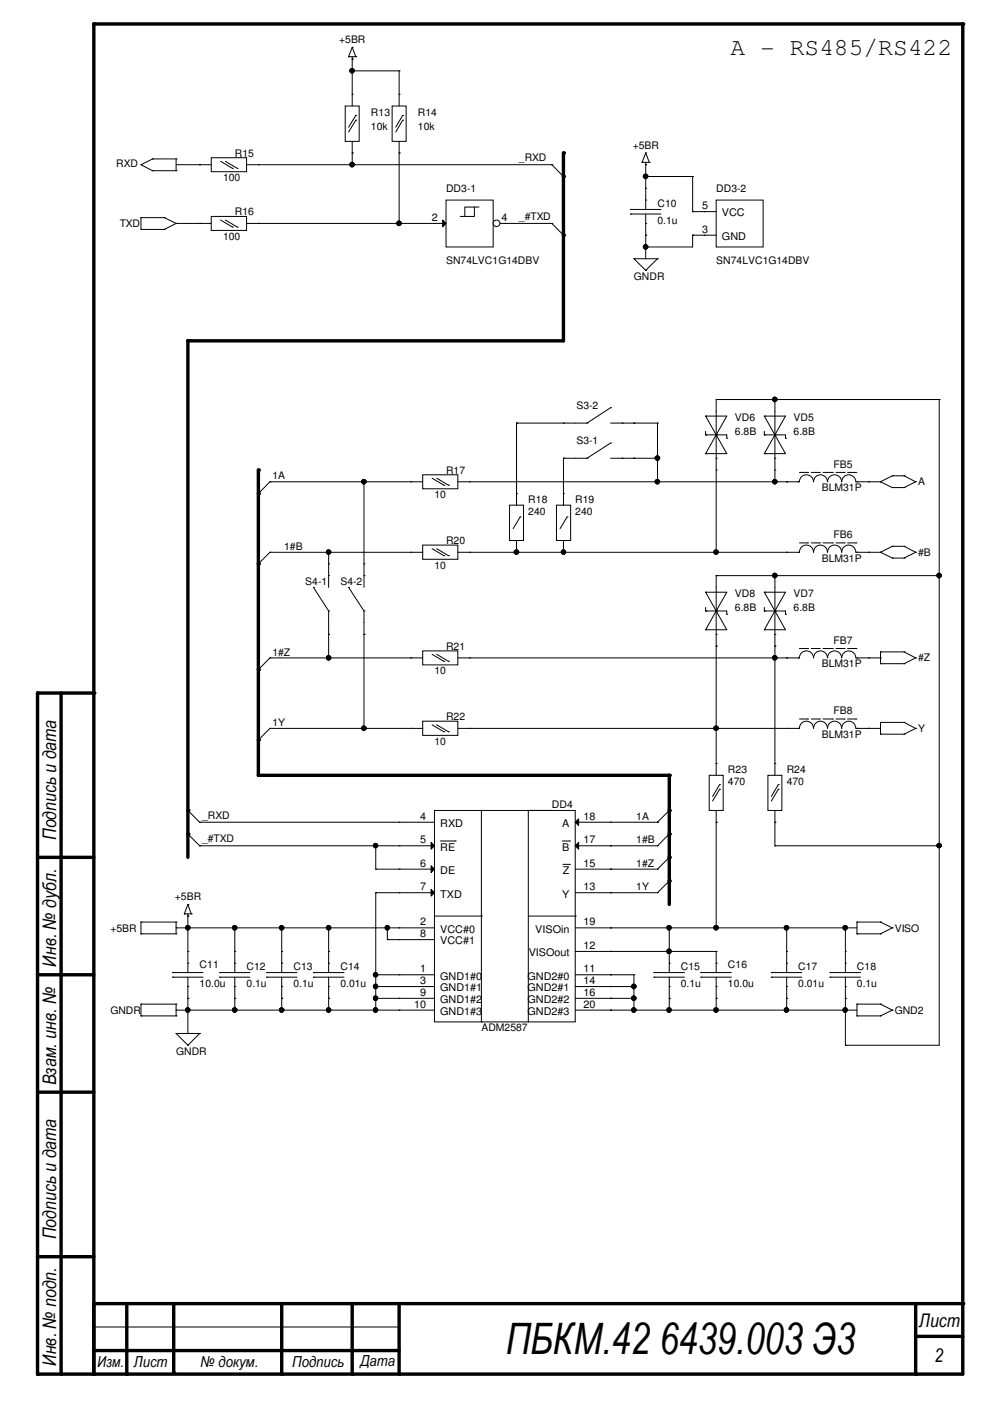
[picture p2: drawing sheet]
<svg xmlns="http://www.w3.org/2000/svg" width="210mm" height="297mm" viewBox="0 0 210 297" stroke-linecap="round" stroke-linejoin="round" font-family="sans-serif">
<path d="M119.5 32.4v39.9h-79.7v109.5M54.8 99.7v64.7h87.1v27.4M19.9 146.9v-141.8h184.2v271.3" fill="none" stroke="#000" stroke-width=".72"/>
<g fill="#000">
<circle cx="19.9" cy="5.1" r=".36"/>
<circle cx="204.1" cy="5.1" r=".36"/>
<circle cx="119.5" cy="32.4" r=".36"/>
<circle cx="119.5" cy="37.4" r=".36"/>
<circle cx="119.5" cy="49.9" r=".36"/>
<circle cx="39.8" cy="72.3" r=".36"/>
<circle cx="54.8" cy="99.7" r=".36"/>
<circle cx="54.8" cy="104.6" r=".36"/>
<circle cx="54.8" cy="119.5" r=".36"/>
<circle cx="19.9" cy="146.9" r=".36"/>
<circle cx="54.8" cy="156.9" r=".36"/>
<circle cx="54.8" cy="142" r=".36"/>
<circle cx="39.8" cy="176.8" r=".36"/>
<circle cx="39.8" cy="171.8" r=".36"/>
<circle cx="54.8" cy="164.4" r=".36"/>
<circle cx="141.9" cy="176.8" r=".36"/>
<circle cx="141.9" cy="164.4" r=".36"/>
<circle cx="141.9" cy="171.8" r=".36"/>
<circle cx="141.9" cy="181.8" r=".36"/>
<circle cx="141.9" cy="186.8" r=".36"/>
</g>
<g fill="none" stroke="#000" stroke-width=".21">
<path d="M73.9 12h.1M73.9 12h1.5M74.7 12.5h.1M74.7 15h.1M74.7 10h.1M74.7 12v8M74.7 15h9.9M74.7 10l-.8 2M74.7 10l.7 2M75.4 12h.1M84.6 15h.1M84.6 15v5"/>
<path d="M29.9 34.9h.1M29.9 34.9l2.4 1.3M32.3 36.2h.1M32.3 33.7h.1M32.3 36.2h5M32.3 33.7l-2.4 1.2M32.3 33.7h5M37.3 33.7h.1M37.3 36.2h.1M37.3 34.9h5M37.3 33.7v2.5M42.3 34.9h.1"/>
<path d="M54.8 34.9h62.2M74.7 32.4h.1M74.7 34.9h.1M74.7 32.4v2.5M84.6 32.4h.1M84.6 32.4v15M117 34.9h.1M117 34.9l2.5 2.5M136.1 34.4h.1M136.1 34.4h1.6M136.9 34.9h.1M136.9 37.4h.1"/>
<path d="M136.9 32.4h.1M136.9 34.4v5.5M136.9 37.4h10M136.9 32.4l-.8 2M136.9 32.4l.8 2M137.7 34.4h.1M146.9 37.4h.1M146.9 37.4v7.5M29.9 46.1h.1M29.9 48.6h.1M29.9 46.1h4.9M29.9 46.1v2.5"/>
<path d="M29.9 48.6h4.9M34.8 46.1h.1M34.8 48.6h.1M34.8 46.1l2.5 1.3M37.3 47.4h.1M37.3 47.4h5M37.3 47.4l-2.5 1.2M42.3 47.4h.1M54.8 47.4h39.8M84.6 47.4h.1M92.1 47.4h.1M93.9 46.7l.7 .7-.7 .7z"/>
<path d="M94.6 42.4h10v10h-10zM100.6 43.9v2h-3M101.6 43.9h-3v2M107 47.4h.1M107 47.4h10M117 47.4h.1M117 47.4l2.5 2.5M134.4 54.9h.1M134.4 54.9h5M134.4 54.9l2.5 2.4M136.9 52.4h.1M136.9 49.9h.1"/>
<path d="M136.9 57.3h.1M136.9 49.9v5M139.4 54.9h.1M139.4 54.9l-2.5 2.4M146.9 44.9h.1M146.9 49.9h.1M146.9 44.9h2.5M146.9 49.9v2.5h-10M146.9 49.9h2.5M109.5 89.7h.1M109.5 89.7v14.9M109.5 89.7h10"/>
<path d="M119.5 97.2h.1M119.5 97.2v7.4M134.4 89.7h.1M134.4 97.2h.1M134.4 89.7h5M134.4 97.2h5M139.4 89.7h.1M139.4 97.2h.1M139.4 89.7v12.5M151.8 99.7v17.4M151.8 84.7h47.3M164.3 84.7h.1"/>
<path d="M164.3 99.7v2.5M199.1 84.7h.1M199.1 84.7v136.9h-19.9M54.8 119.5h.1M54.8 104.6h.1M57.2 102.2h.1M57.2 117.1h.1M57.2 117.1h29.9M57.2 102.2h29.9M57.2 117.1l-2.4 2.4M57.2 102.2l-2.4 2.4M69.7 117.1h.1"/>
<path d="M69.7 117.1v2.4M77.2 102.2h.1M77.2 119.5h.1M77.2 102.2v22.3M99.6 117.1h67.2M99.6 102.2h67.2M109.5 117.1h.1M119.5 117.1h.1M139.4 102.2h.1M151.8 117.1h.1M164.3 102.2h.1M166.8 102.2h.1"/>
<path d="M184.2 117.1h2.5M184.2 102.2h2.5M186.7 117.1h.1M186.7 102.2h.1M186.7 102.2l2.5 1.2M186.7 117.1l2.5 1.2M189.2 100.9h.1M189.2 103.4h.1M189.2 115.8h.1M189.2 118.3h.1M189.2 100.9l-2.5 1.3M189.2 100.9h2.5"/>
<path d="M189.2 103.4h2.5M189.2 115.8l-2.5 1.3M189.2 115.8h2.5M189.2 118.3h2.5M191.7 100.9h.1M191.7 103.4h.1M191.7 115.8h.1M191.7 118.3h.1M191.7 100.9l2.4 1.3M191.7 115.8l2.4 1.3M194.1 102.2h.1M194.1 117.1h.1"/>
<path d="M194.1 102.2l-2.4 1.2M194.1 117.1l-2.4 1.2M57.2 139.5h.1M57.2 139.5h29.9M57.2 139.5l-2.4 2.5M69.7 139.5h.1M69.7 134.5h.1M69.7 134.5v5M73.9 124.5h.1M73.9 124.5l3.3 5M77.2 134.5h.1M77.2 129.5h.1"/>
<path d="M77.2 122h.1M77.2 129.5v24.9M99.6 139.5h67.2M151.8 122h.1M151.8 137h.1M151.8 137v24.9M151.8 122h47.3M164.3 139.5h.1M164.3 137h.1M164.3 137v24.9M166.8 139.5h.1M184.2 139.5h2.5"/>
<path d="M186.7 139.5h.1M186.7 138.2h.1M186.7 138.2h5M186.7 138.2v2.5M191.7 138.2h.1M191.7 138.2l2.4 1.3M194.1 139.5h.1M194.1 139.5l-2.4 1.2M199.1 122h.1M54.8 156.9h.1M54.8 142h.1M57.2 154.4h.1"/>
<path d="M57.2 154.4h29.9M57.2 154.4l-2.4 2.5M77.2 154.4h.1M99.6 154.4h67.2M151.8 154.4h.1M184.2 154.4h.1M184.2 154.4h2.5M186.7 140.7h.1M186.7 155.7h.1M186.7 153.2h.1M186.7 140.7h5M186.7 153.2v2.5"/>
<path d="M186.7 153.2h5M186.7 155.7h5M191.7 140.7h.1M191.7 153.2h.1M191.7 155.7h.1M191.7 153.2l2.4 1.2M194.1 154.4h.1M194.1 154.4l-2.4 1.3M39.8 171.8h.1M39.8 176.8h.1M39.8 171.8l2.5 2.5M39.8 176.8l2.5 2.5"/>
<path d="M42.3 174.3h.1M42.3 179.3h.1M42.3 174.3h49.8M42.3 179.3h49.8M79.7 179.3h.1M79.7 179.3v5M84.6 174.3h.1M84.6 179.3h.1M91.4 178.6l.7 .7-.7 .7zM92.1 171.8h10v44.9h-10zM93.3 178.3h3.2M96.5 178.3h.1"/>
<path d="M102.1 171.8h.1M102.1 171.8h14.9M112 171.8h10v44.9h-10zM119.2 178.3h1.5M120.7 178.3h.1M122 179.3l.7-.7v1.4zM122 174.3l.7-.7v1.4zM122 174.3h17.4M122 179.3h17.4M129.5 179.3h.1M129.5 174.3h.1M139.4 174.3h.1"/>
<path d="M139.4 179.3h.1M141.9 171.8l-2.5 2.5M141.9 176.8l-2.5 2.5M151.8 174.3h.1M151.8 174.3v22.4M164.3 174.3h.1M164.3 179.3h.1M164.3 179.3h34.8M164.3 174.3v5M199.1 179.3h.1M29.9 198h.1M29.9 195.5h.1"/>
<path d="M29.9 195.5v2.5M29.9 195.5h7.4M29.9 198h7.4M37.3 196.7h.1M37.3 195.5h.1M37.3 198h.1M37.3 196.7h54.8M37.3 195.5v2.5M39.1 193.8h.1M39.1 193.8h1.5M39.8 196.7h.1M39.8 194.2h.1"/>
<path d="M39.8 191.8h.1M39.8 193.8v7.9M39.8 191.8l-.7 2M39.8 191.8l.8 2M40.6 193.8h.1M49.8 196.7h.1M49.8 196.7v5M59.7 196.7h.1M59.7 196.7v5M69.7 196.7h.1M69.7 196.7v5M79.7 189.3h.1"/>
<path d="M79.7 184.3h.1M79.7 189.3v24.9M79.7 189.3h12.4M79.7 184.3h12.4M82.1 199.2h.1M82.1 196.7h.1M82.1 199.2h10M82.1 196.7v2.5M84.6 196.7h.1M84.6 184.3h.1M84.6 189.3h.1M84.6 199.2h.1"/>
<path d="M91.4 183.6l.7 .7-.7 .7zM91.4 188.6l.7 .7-.7 .7zM92.1 194.2h10M102.1 194.2h.1M112 194.2h10M119.3 183.3h1.4M120.7 183.3h.1M122 194.2h.1M122 196.7h59.7M122 189.3h17.4M122 184.3h17.4M129.5 196.7h.1"/>
<path d="M129.5 184.3h.1M129.5 189.3h.1M139.4 184.3h.1M139.4 189.3h.1M141.9 196.7h.1M141.9 196.7v5M141.9 181.8l-2.5 2.5M141.9 186.8l-2.5 2.5M151.8 196.7h.1M166.8 196.7h.1M166.8 196.7v5M179.2 196.7h.1"/>
<path d="M179.2 196.7v5M181.7 198h.1M181.7 195.5h.1M181.7 195.5h5M181.7 198h5M181.7 195.5v2.5M186.7 195.5h.1M186.7 198h.1M186.7 195.5l2.5 1.2M189.2 196.7h.1M189.2 196.7l-2.5 1.3M29.9 215.4h.1"/>
<path d="M29.9 212.9h.1M29.9 212.9v2.5M29.9 212.9h7.4M29.9 215.4h7.4M37.3 214.2h.1M37.3 212.9h.1M37.3 215.4h.1M37.3 219.1h.1M37.3 214.2h54.8M37.3 212.9v2.5M37.3 219.1h5M37.3 219.1l2.5 2.5"/>
<path d="M39.8 214.2h.1M39.8 211.7h.1M39.8 211.7v7.4M42.3 219.1h.1M42.3 219.1l-2.5 2.5M49.8 214.2h.1M49.8 211.7h.1M49.8 211.7v2.5M59.7 211.7h.1M59.7 214.2h.1M59.7 211.7v2.5M69.7 211.7h.1"/>
<path d="M69.7 214.2h.1M69.7 211.7v2.5M79.7 206.7h.1M79.7 211.7h.1M79.7 209.2h.1M79.7 214.2h.1M79.7 206.7h12.4M79.7 211.7h12.4M79.7 209.2h12.4M84.6 209.2h.1M84.6 214.2h.1M84.6 211.7h.1"/>
<path d="M84.6 206.7h.1M102.1 216.7h.1M102.1 216.7h9.9M122 214.2h59.7M122 206.7h12.4M122 211.7h12.4M122 209.2h12.4M122 201.7h29.8M129.5 201.7h.1M129.5 214.2h.1M129.5 206.7h.1M129.5 209.2h.1"/>
<path d="M129.5 211.7h.1M134.4 206.7h.1M134.4 214.2h.1M134.4 209.2h.1M134.4 211.7h.1M134.4 206.7v7.5M141.9 201.7h.1M141.9 211.7h.1M141.9 214.2h.1M141.9 211.7v2.5M151.8 211.7h.1M151.8 214.2h.1"/>
<path d="M151.8 211.7v2.5M166.8 211.7h.1M166.8 214.2h.1M166.8 211.7v2.5M179.2 211.7h.1M179.2 214.2h.1M179.2 211.7v9.9M181.7 215.4h.1M181.7 212.9h.1M181.7 212.9v2.5M181.7 212.9h5M181.7 215.4h5"/>
<path d="M186.7 212.9h.1M186.7 215.4h.1M186.7 212.9l2.5 1.3M189.2 214.2h.1M189.2 214.2l-2.5 1.2M39.8 221.6h.1M179.2 221.6h.1"/>
<circle cx="74.7" cy="15" r=".49"/>
<circle cx="74.7" cy="34.9" r=".49"/>
<circle cx="136.9" cy="37.4" r=".49"/>
<circle cx="84.6" cy="47.3" r=".49"/>
<circle cx="136.9" cy="52.3" r=".49"/>
<circle cx="139.4" cy="97.1" r=".49"/>
<circle cx="164.3" cy="84.7" r=".49"/>
<circle cx="69.7" cy="117" r=".47"/>
<circle cx="77.2" cy="102.1" r=".49"/>
<circle cx="109.5" cy="117" r=".48"/>
<circle cx="119.5" cy="117" r=".47"/>
<circle cx="139.4" cy="102.1" r=".49"/>
<circle cx="151.8" cy="117" r=".48"/>
<circle cx="164.3" cy="102.1" r=".49"/>
<circle cx="69.7" cy="139.5" r=".48"/>
<circle cx="164.3" cy="122" r=".49"/>
<circle cx="164.3" cy="139.5" r=".49"/>
<circle cx="199.1" cy="122" r=".49"/>
<circle cx="77.2" cy="154.4" r=".48"/>
<circle cx="151.8" cy="154.4" r=".48"/>
<circle cx="79.6" cy="179.3" r=".47"/>
<circle cx="199.1" cy="179.3" r=".48"/>
<circle cx="39.8" cy="196.7" r=".49"/>
<circle cx="49.8" cy="196.7" r=".49"/>
<circle cx="59.7" cy="196.7" r=".49"/>
<circle cx="69.7" cy="196.7" r=".48"/>
<circle cx="82.1" cy="196.7" r=".48"/>
<circle cx="141.8" cy="196.7" r=".48"/>
<circle cx="151.8" cy="196.7" r=".49"/>
<circle cx="166.7" cy="196.7" r=".48"/>
<circle cx="179.2" cy="196.7" r=".48"/>
<circle cx="39.8" cy="214.1" r=".49"/>
<circle cx="49.8" cy="214.1" r=".49"/>
<circle cx="59.7" cy="214.1" r=".49"/>
<circle cx="69.7" cy="214.1" r=".48"/>
<circle cx="79.6" cy="209.1" r=".48"/>
<circle cx="79.6" cy="214.1" r=".48"/>
<circle cx="79.6" cy="211.6" r=".48"/>
<circle cx="79.6" cy="206.7" r=".47"/>
<circle cx="134.4" cy="209.1" r=".49"/>
<circle cx="134.4" cy="214.1" r=".49"/>
<circle cx="134.4" cy="211.6" r=".49"/>
<circle cx="141.8" cy="201.7" r=".48"/>
<circle cx="141.8" cy="214.1" r=".48"/>
<circle cx="151.8" cy="214.1" r=".49"/>
<circle cx="166.7" cy="214.1" r=".48"/>
<circle cx="179.2" cy="214.1" r=".48"/>
</g>
<g fill="#000">
<path d="M93.9 46.7l.7 .7-.7 .7zM91.4 178.6l.7 .7-.7 .7zM122 179.3l.7-.7v1.4zM122 174.3l.7-.7v1.4zM91.4 183.6l.7 .7-.7 .7zM91.4 188.6l.7 .7-.7 .7z"/>
<circle cx="74.7" cy="15" r=".49"/>
<circle cx="74.7" cy="34.9" r=".49"/>
<circle cx="136.9" cy="37.4" r=".49"/>
<circle cx="84.6" cy="47.3" r=".49"/>
<circle cx="136.9" cy="52.3" r=".49"/>
<circle cx="139.4" cy="97.1" r=".49"/>
<circle cx="164.3" cy="84.7" r=".49"/>
<circle cx="69.7" cy="117" r=".47"/>
<circle cx="77.2" cy="102.1" r=".49"/>
<circle cx="109.5" cy="117" r=".48"/>
<circle cx="119.5" cy="117" r=".47"/>
<circle cx="139.4" cy="102.1" r=".49"/>
<circle cx="151.8" cy="117" r=".48"/>
<circle cx="164.3" cy="102.1" r=".49"/>
<circle cx="69.7" cy="139.5" r=".48"/>
<circle cx="164.3" cy="122" r=".49"/>
<circle cx="164.3" cy="139.5" r=".49"/>
<circle cx="199.1" cy="122" r=".49"/>
<circle cx="77.2" cy="154.4" r=".48"/>
<circle cx="151.8" cy="154.4" r=".48"/>
<circle cx="79.6" cy="179.3" r=".47"/>
<circle cx="199.1" cy="179.3" r=".48"/>
<circle cx="39.8" cy="196.7" r=".49"/>
<circle cx="49.8" cy="196.7" r=".49"/>
<circle cx="59.7" cy="196.7" r=".49"/>
<circle cx="69.7" cy="196.7" r=".48"/>
<circle cx="82.1" cy="196.7" r=".48"/>
<circle cx="141.8" cy="196.7" r=".48"/>
<circle cx="151.8" cy="196.7" r=".49"/>
<circle cx="166.7" cy="196.7" r=".48"/>
<circle cx="179.2" cy="196.7" r=".48"/>
<circle cx="39.8" cy="214.1" r=".49"/>
<circle cx="49.8" cy="214.1" r=".49"/>
<circle cx="59.7" cy="214.1" r=".49"/>
<circle cx="69.7" cy="214.1" r=".48"/>
<circle cx="79.6" cy="209.1" r=".48"/>
<circle cx="79.6" cy="214.1" r=".48"/>
<circle cx="79.6" cy="211.6" r=".48"/>
<circle cx="79.6" cy="206.7" r=".47"/>
<circle cx="134.4" cy="209.1" r=".49"/>
<circle cx="134.4" cy="214.1" r=".49"/>
<circle cx="134.4" cy="211.6" r=".49"/>
<circle cx="141.8" cy="201.7" r=".48"/>
<circle cx="141.8" cy="214.1" r=".48"/>
<circle cx="151.8" cy="214.1" r=".49"/>
<circle cx="166.7" cy="214.1" r=".48"/>
<circle cx="179.2" cy="214.1" r=".48"/>
</g>
<circle cx="105.3" cy="47.4" r=".71" fill="#fff"/>
<g fill="none" stroke="#000" stroke-width=".21">
<path d="M74.7 20h.1M74.7 20v2.5M84.6 20h.1M84.6 20v2.5M42.3 34.9h.1M42.3 34.9h2.5M44.8 33.4h7.5v3h-7.5zM46.8 34.2l2.5 1.5M47.8 34.2l2.5 1.5M49.3 35.7h.1M50.3 35.7h.1M52.3 34.9h2.5"/>
<path d="M54.8 34.9h.1M73.2 22.5h3v7.5h-3zM74.7 32.4h.1M74.7 30v2.4M75.4 25.5h.1M75.4 24.5h.1M75.4 25.5l-1.5 2.5M75.4 24.5l-1.5 2.5M83.1 22.5h3v7.5h-3zM84.6 32.4h.1M84.6 30v2.4M85.4 25.5h.1"/>
<path d="M85.4 24.5h.1M85.4 25.5l-1.5 2.5M85.4 24.5l-1.5 2.5M136.9 39.9h.1M136.9 39.9v4.5M42.3 47.4h.1M42.3 47.4h2.5M44.8 45.9h7.5v3h-7.5zM46.8 46.7l2.5 1.4M47.8 46.7l2.5 1.4M49.3 48.1h.1M50.3 48.1h.1"/>
<path d="M52.3 47.4h2.5M54.8 47.4h.1M106 47.4h1M107 47.4h.1M133.7 45.4h.1M133.7 44.4h.1M133.7 45.4h6.4M133.7 44.4h6.4M136.9 47.4h.1M136.9 42.4h.1M136.9 49.9h.1M136.9 45.4v4.5"/>
<path d="M149.4 44.9h.1M149.4 49.9h.1M149.4 44.9h2.4M149.4 49.9h2.4M151.8 42.4h10v10h-10zM119.5 89.7h.1M119.5 97.2h.1M119.5 89.7h5M119.5 97.2h5M124.5 89.7h.1M124.5 97.2h.1M129.5 86.4h.1"/>
<path d="M129.5 93.9h.1M129.5 89.7h4.9M129.5 86.4l-5 3.3M129.5 97.2h4.9M129.5 93.9l-5 3.3M131.9 89.7h.1M131.9 97.2h.1M134.4 89.7h.1M134.4 97.2h.1M149.6 88.2h.1M149.6 92.2h.1M149.6 96.2h.1"/>
<path d="M149.6 91.4v.8M149.6 92.2h4.5v.7M149.6 88.2h4.5l-4.5 8M149.6 88.2l4.5 8h-4.5M151.8 92.2h.1M151.8 97.2h.1M151.8 84.7h.1M151.8 99.7h.1M151.8 84.7v15M154.1 92.9h.1M162.1 88.2h.1M162.1 92.2h.1"/>
<path d="M162.1 96.2h.1M162.1 88.2l4.4 8h-4.4M162.1 88.2h4.4l-4.4 8M162.1 92.2h4.4v.7M162.1 91.4v.8M164.3 92.2h.1M164.3 97.2h.1M164.3 84.7h.1M164.3 99.7h.1M164.3 84.7v15M166.5 92.9h.1M69.7 119.5h.1"/>
<path d="M69.7 119.5v5M87.1 117.1h.1M87.1 102.2h.1M87.1 117.1h2.5M87.1 102.2h2.5M89.6 115.6h7.5v3h-7.5zM89.6 100.7h7.5v2.9h-7.5zM91.6 116.3l2.5 1.5M91.6 101.4l2.5 1.5M92.6 116.3l2.5 1.5M92.6 101.4l2.5 1.5M94.1 117.8h.1"/>
<path d="M94.1 102.9h.1M95.1 117.8h.1M95.1 102.9h.1M97.1 117.1h2.5M97.1 102.2h2.5M99.6 117.1h.1M99.6 102.2h.1M108 107.1h3v7.5h-3zM109.5 117.1h.1M109.5 104.6h.1M109.5 104.6v2.5M109.5 114.6v2.5"/>
<path d="M110.3 109.6h.1M110.3 109.6l-1.5 2.5M118 107.1h3v7.5h-3zM119.5 117.1h.1M119.5 104.6h.1M119.5 104.6v2.5M119.5 114.6v2.5M120.2 109.6h.1M120.2 109.6l-1.5 2.5M166.8 117.1h2.7a1.48 1.48 0 0 1 1.5-1.5 1.48 1.48 0 0 1 1.5 1.5M166.8 117.1h.1M166.8 102.2h2.7a1.48 1.48 0 0 1 1.5-1.5 1.48 1.48 0 0 1 1.5 1.5"/>
<path d="M166.8 102.2h.1M169.2 117.1h.1M169.2 102.2h.1M169.5 115.1h1.7M169.5 100.2h1.7M171.2 115.1h.1M171.2 100.2h.1M172 115.1h1.7M172 100.2h1.7M172.5 117.1a1.48 1.48 0 0 1 1.5-1.5 1.48 1.48 0 0 1 1.5 1.5 1.48 1.48 0 0 1 1.5-1.5 1.48 1.48 0 0 1 1.4 1.5M172.5 102.2a1.48 1.48 0 0 1 1.5-1.5 1.48 1.48 0 0 1 1.5 1.5 1.48 1.48 0 0 1 1.5-1.5 1.48 1.48 0 0 1 1.4 1.5M173.7 115.1h.1"/>
<path d="M173.7 100.2h.1M174.5 115.1h2M174.5 100.2h2M176.5 115.1h.1M176.5 100.2h.1M177.2 115.1h1.8M177.2 100.2h1.8M178.5 117.1a1.48 1.48 0 0 1 1.5-1.5 1.48 1.48 0 0 1 1.4 1.5M178.5 102.2a1.48 1.48 0 0 1 1.5-1.5 1.48 1.48 0 0 1 1.4 1.5M179 115.1h.1M179 100.2h.1M179.7 115.1h1.8"/>
<path d="M179.7 100.2h1.8M181.5 115.1h.1M181.5 100.2h.1M181.5 117.1h2.7M181.5 102.2h2.7M181.7 117.1h.1M181.7 102.2h.1M184.2 117.1h.1M184.2 102.2h.1M66.5 124.5h.1M66.5 124.5l3.2 5M69.7 129.5h.1"/>
<path d="M69.7 122h.1M69.7 134.5h.1M69.7 129.5v5M87.1 139.5h.1M87.1 139.5h2.5M89.6 138h7.5v3h-7.5zM91.6 138.7l2.5 1.5M92.6 138.7l2.5 1.5M97.1 139.5h2.5M99.6 139.5h.1M149.6 125.6h.1M149.6 129.5h.1"/>
<path d="M149.6 133.5h.1M149.6 125.6l4.5 7.9h-4.5M149.6 125.6h4.5l-4.5 7.9M149.6 129.5h4.5v.8M149.6 128.8v.7M151.8 129.5h.1M151.8 134.5h.1M151.8 122h.1M151.8 137h.1M151.8 122v15M154.1 130.3h.1M162.1 125.6h.1"/>
<path d="M162.1 129.5h.1M162.1 133.5h.1M162.1 125.6h4.4l-4.4 7.9M162.1 129.5h4.4v.8M162.1 125.6l4.4 7.9h-4.4M162.1 128.8v.7M164.3 129.5h.1M164.3 134.5h.1M164.3 122h.1M164.3 137h.1M164.3 122v15M166.5 130.3h.1"/>
<path d="M166.8 139.5h2.7a1.48 1.48 0 0 1 1.5-1.5 1.48 1.48 0 0 1 1.5 1.5M166.8 139.5h.1M169.2 139.5h.1M169.5 137.5h1.7M171.2 137.5h.1M172 137.5h1.7M172.5 139.5a1.48 1.48 0 0 1 1.5-1.5 1.48 1.48 0 0 1 1.5 1.5 1.48 1.48 0 0 1 1.5-1.5 1.48 1.48 0 0 1 1.4 1.5M173.7 137.5h.1M174.5 137.5h2M176.5 137.5h.1M177.2 137.5h1.8M178.5 139.5a1.48 1.48 0 0 1 1.5-1.5 1.48 1.48 0 0 1 1.4 1.5"/>
<path d="M179 137.5h.1M179.7 137.5h1.8M181.5 137.5h.1M181.5 139.5h2.7M181.7 139.5h.1M184.2 139.5h.1M87.1 154.4h.1M87.1 154.4h2.5M89.6 152.9h7.5v3h-7.5zM91.6 153.7l2.5 1.5M92.6 153.7l2.5 1.5M94.1 155.2h.1"/>
<path d="M94.1 140.2h.1M95.1 155.2h.1M95.1 140.2h.1M97.1 154.4h2.5M99.6 154.4h.1M166.8 154.4h2.7a1.48 1.48 0 0 1 1.5-1.5 1.48 1.48 0 0 1 1.5 1.5M166.8 154.4h.1M169.2 154.4h.1M169.5 152.4h1.7M171.2 152.4h.1M172 152.4h1.7M172.5 154.4a1.48 1.48 0 0 1 1.5-1.5 1.48 1.48 0 0 1 1.5 1.5 1.48 1.48 0 0 1 1.5-1.5 1.48 1.48 0 0 1 1.4 1.5"/>
<path d="M173.7 152.4h.1M174.5 152.4h2M176.5 152.4h.1M177.2 152.4h1.8M178.5 154.4a1.48 1.48 0 0 1 1.5-1.5 1.48 1.48 0 0 1 1.4 1.5M179 152.4h.1M179.7 152.4h1.8M181.5 152.4h.1M181.5 154.4h2.7M181.7 154.4h.1M184.2 154.4h.1M150.4 164.4h2.9v7.4h-2.9z"/>
<path d="M151.8 174.3h.1M151.8 161.9h.1M151.8 161.9v2.5M151.8 171.8v2.5M152.6 167.3h.1M152.6 166.4h.1M152.6 167.3l-1.5 2.5M152.6 166.4l-1.5 2.5M162.8 164.4h3v7.4h-3zM164.3 174.3h.1M164.3 161.9h.1M164.3 161.9v2.5"/>
<path d="M164.3 171.8v2.5M165 167.3h.1M165 166.4h.1M165 167.3l-1.5 2.5M165 166.4l-1.5 2.5M36.6 207.2h.1M36.6 206.2h.1M36.6 207.2h6.5M36.6 206.2h6.5M39.8 209.2h.1M39.8 204.2h.1M39.8 201.7h.1"/>
<path d="M39.8 211.7h.1M39.8 201.7v4.5M39.8 207.2v4.5M46.6 207.2h.1M46.6 206.2h.1M46.6 207.2h6.4M46.6 206.2h6.4M49.8 209.2h.1M49.8 204.2h.1M49.8 201.7h.1M49.8 211.7h.1M49.8 201.7v4.5"/>
<path d="M49.8 207.2v4.5M56.5 207.2h.1M56.5 206.2h.1M56.5 207.2h6.5M56.5 206.2h6.5M59.7 209.2h.1M59.7 204.2h.1M59.7 201.7h.1M59.7 211.7h.1M59.7 201.7v4.5M59.7 207.2v4.5M66.5 207.2h.1"/>
<path d="M66.5 206.2h.1M66.5 207.2h6.4M66.5 206.2h6.4M69.7 209.2h.1M69.7 204.2h.1M69.7 201.7h.1M69.7 211.7h.1M69.7 201.7v4.5M69.7 207.2v4.5M138.6 207.2h.1M138.6 206.2h.1M138.6 207.2h6.5"/>
<path d="M138.6 206.2h6.5M141.9 209.2h.1M141.9 204.2h.1M141.9 201.7h.1M141.9 211.7h.1M141.9 201.7v4.5M141.9 207.2v4.5M148.6 207.2h.1M148.6 206.2h.1M148.6 207.2h6.5M148.6 206.2h6.5M151.8 209.2h.1"/>
<path d="M151.8 204.2h.1M151.8 201.7h.1M151.8 211.7h.1M151.8 201.7v4.5M151.8 207.2v4.5M163.5 207.2h.1M163.5 206.2h.1M163.5 207.2h6.5M163.5 206.2h6.5M166.8 209.2h.1M166.8 204.2h.1M166.8 201.7h.1"/>
<path d="M166.8 211.7h.1M166.8 201.7v4.5M166.8 207.2v4.5M176 207.2h.1M176 206.2h.1M176 207.2h6.5M176 206.2h6.5M179.2 209.2h.1M179.2 204.2h.1M179.2 201.7h.1M179.2 211.7h.1M179.2 201.7v4.5"/>
<path d="M179.2 207.2v4.5M19.9 277.1h.1M19.9 276.6v.5M19.9 281.3h.1M19.9 281.3h64.7"/>
<circle cx="74.7" cy="15" r=".49"/>
<circle cx="74.7" cy="34.9" r=".49"/>
<circle cx="136.9" cy="37.4" r=".49"/>
<circle cx="84.6" cy="47.3" r=".49"/>
<circle cx="105.3" cy="47.4" r=".71"/>
<circle cx="136.9" cy="52.3" r=".49"/>
<circle cx="139.4" cy="97.1" r=".49"/>
<circle cx="164.3" cy="84.7" r=".49"/>
<circle cx="69.7" cy="117" r=".47"/>
<circle cx="77.2" cy="102.1" r=".49"/>
<circle cx="109.5" cy="117" r=".48"/>
<circle cx="119.5" cy="117" r=".47"/>
<circle cx="139.4" cy="102.1" r=".49"/>
<circle cx="151.8" cy="117" r=".48"/>
<circle cx="164.3" cy="102.1" r=".49"/>
<circle cx="69.7" cy="139.5" r=".48"/>
<circle cx="164.3" cy="122" r=".49"/>
<circle cx="164.3" cy="139.5" r=".49"/>
<circle cx="199.1" cy="122" r=".49"/>
<circle cx="77.2" cy="154.4" r=".48"/>
<circle cx="151.8" cy="154.4" r=".48"/>
<circle cx="79.6" cy="179.3" r=".47"/>
<circle cx="199.1" cy="179.3" r=".48"/>
<circle cx="39.8" cy="196.7" r=".49"/>
<circle cx="49.8" cy="196.7" r=".49"/>
<circle cx="59.7" cy="196.7" r=".49"/>
<circle cx="69.7" cy="196.7" r=".48"/>
<circle cx="82.1" cy="196.7" r=".48"/>
<circle cx="141.8" cy="196.7" r=".48"/>
<circle cx="151.8" cy="196.7" r=".49"/>
<circle cx="166.7" cy="196.7" r=".48"/>
<circle cx="179.2" cy="196.7" r=".48"/>
<circle cx="39.8" cy="214.1" r=".49"/>
<circle cx="49.8" cy="214.1" r=".49"/>
<circle cx="59.7" cy="214.1" r=".49"/>
<circle cx="69.7" cy="214.1" r=".48"/>
<circle cx="79.6" cy="209.1" r=".48"/>
<circle cx="79.6" cy="214.1" r=".48"/>
<circle cx="79.6" cy="211.6" r=".48"/>
<circle cx="79.6" cy="206.7" r=".47"/>
<circle cx="134.4" cy="209.1" r=".49"/>
<circle cx="134.4" cy="214.1" r=".49"/>
<circle cx="134.4" cy="211.6" r=".49"/>
<circle cx="141.8" cy="201.7" r=".48"/>
<circle cx="141.8" cy="214.1" r=".48"/>
<circle cx="151.8" cy="214.1" r=".49"/>
<circle cx="166.7" cy="214.1" r=".48"/>
<circle cx="179.2" cy="214.1" r=".48"/>
</g>
<g fill="none" stroke="#000" stroke-width=".72">
<path d="M13 146.9v144.4M8 181.8h11.9M8 206.7h11.9M8 231.6h11.9M8 266.4h11.9M20.2 276.4h183.9v14.9h-196.1v-144.4h11.9v144.4M26.9 276.4v14.9M36.8 276.4v14.7M59.7 276.4v14.9M74.7 276.4v14.9M84.6 276.4v14.9M194.1 276.4v14.9"/>
<path d="M19.9 286.3h64.7M194.1 283.3h10"/>
</g>
<g fill="#000">
<circle cx="8" cy="146.9" r=".36"/>
<circle cx="8" cy="181.8" r=".36"/>
<circle cx="8" cy="206.7" r=".36"/>
<circle cx="8" cy="231.6" r=".36"/>
<circle cx="8" cy="266.4" r=".36"/>
<circle cx="19.9" cy="276.4" r=".36"/>
<circle cx="20.2" cy="276.4" r=".36"/>
<circle cx="204.1" cy="276.4" r=".36"/>
<circle cx="8" cy="291.3" r=".36"/>
<circle cx="13" cy="291.3" r=".36"/>
<circle cx="19.9" cy="286.3" r=".36"/>
<circle cx="19.9" cy="291.3" r=".36"/>
<circle cx="26.9" cy="291.3" r=".36"/>
<circle cx="36.8" cy="291.1" r=".36"/>
<circle cx="59.7" cy="291.3" r=".36"/>
<circle cx="74.7" cy="291.3" r=".36"/>
<circle cx="84.6" cy="291.3" r=".36"/>
<circle cx="194.1" cy="283.3" r=".36"/>
<circle cx="194.1" cy="291.3" r=".36"/>
</g>
<g fill="#000">
<circle cx="74.7" cy="15" r=".49"/>
<circle cx="74.7" cy="34.9" r=".49"/>
<circle cx="136.9" cy="37.4" r=".49"/>
<circle cx="84.6" cy="47.3" r=".49"/>
<circle cx="136.9" cy="52.3" r=".49"/>
<circle cx="139.4" cy="97.1" r=".49"/>
<circle cx="164.3" cy="84.7" r=".49"/>
<circle cx="69.7" cy="117" r=".47"/>
<circle cx="77.2" cy="102.1" r=".49"/>
<circle cx="109.5" cy="117" r=".48"/>
<circle cx="119.5" cy="117" r=".47"/>
<circle cx="139.4" cy="102.1" r=".49"/>
<circle cx="151.8" cy="117" r=".48"/>
<circle cx="164.3" cy="102.1" r=".49"/>
<circle cx="69.7" cy="139.5" r=".48"/>
<circle cx="164.3" cy="122" r=".49"/>
<circle cx="164.3" cy="139.5" r=".49"/>
<circle cx="199.1" cy="122" r=".49"/>
<circle cx="77.2" cy="154.4" r=".48"/>
<circle cx="151.8" cy="154.4" r=".48"/>
<circle cx="79.6" cy="179.3" r=".47"/>
<circle cx="199.1" cy="179.3" r=".48"/>
<circle cx="39.8" cy="196.7" r=".49"/>
<circle cx="49.8" cy="196.7" r=".49"/>
<circle cx="59.7" cy="196.7" r=".49"/>
<circle cx="69.7" cy="196.7" r=".48"/>
<circle cx="82.1" cy="196.7" r=".48"/>
<circle cx="141.8" cy="196.7" r=".48"/>
<circle cx="151.8" cy="196.7" r=".49"/>
<circle cx="166.7" cy="196.7" r=".48"/>
<circle cx="179.2" cy="196.7" r=".48"/>
<circle cx="39.8" cy="214.1" r=".49"/>
<circle cx="49.8" cy="214.1" r=".49"/>
<circle cx="59.7" cy="214.1" r=".49"/>
<circle cx="69.7" cy="214.1" r=".48"/>
<circle cx="79.6" cy="209.1" r=".48"/>
<circle cx="79.6" cy="214.1" r=".48"/>
<circle cx="79.6" cy="211.6" r=".48"/>
<circle cx="79.6" cy="206.7" r=".47"/>
<circle cx="134.4" cy="209.1" r=".49"/>
<circle cx="134.4" cy="214.1" r=".49"/>
<circle cx="134.4" cy="211.6" r=".49"/>
<circle cx="141.8" cy="201.7" r=".48"/>
<circle cx="141.8" cy="214.1" r=".48"/>
<circle cx="151.8" cy="214.1" r=".49"/>
<circle cx="166.7" cy="214.1" r=".48"/>
<circle cx="179.2" cy="214.1" r=".48"/>
</g>
<text font-size="9.2" x="107.3" y="287.1">ПБКМ.42 6439.003 Э3</text>
<text font-size="5.2" x="154.9" y="11.7">A - RS485/RS422</text>
<g font-size="4">
<text x="11.9" y="178.1" transform="rotate(-90 11.9 178.1)">Подпись и дата</text>
<text x="11.9" y="204.9" transform="rotate(-90 11.9 204.9)">Инв. № дубл.</text>
<text x="11.9" y="230.1" transform="rotate(-90 11.9 230.1)">Взам. инв. №</text>
<text x="11.9" y="262.7" transform="rotate(-90 11.9 262.7)">Подпись и дата</text>
<text x="194.9" y="281.3">Лист</text>
<text x="11.9" y="289.6" transform="rotate(-90 11.9 289.6)">Инв. № подп.</text>
<text x="198.1" y="288.8">2</text>
</g>
<g font-size="3.2">
<text x="20.7" y="289.9">Изм.</text>
<text x="28.4" y="289.9">Лист</text>
<text x="42.5" y="289.9">№ докум.</text>
<text x="62" y="289.9">Подпись</text>
<text x="76.4" y="289.6">Дата</text>
</g>
<g font-size="2.2">
<text x="71.9" y="9.1">+5BR</text>
<text x="78.7" y="24.5">R13</text>
<text x="78.7" y="27.5">10k</text>
<text x="88.6" y="24.5">R14</text>
<text x="88.6" y="27.5">10k</text>
<text x="24.6" y="35.5">RXD</text>
<text x="49.8" y="33.2">R15</text>
<text x="110" y="34.2">_RXD</text>
<text x="134.2" y="31.5">+5BR</text>
<text x="47.3" y="38.4">100</text>
<text x="94.6" y="40.7">DD3-1</text>
<text x="151.8" y="40.7">DD3-2</text>
<text x="49.8" y="45.7">R16</text>
<text x="91.6" y="46.8">2</text>
<text x="106.3" y="46.8">4</text>
<text x="110" y="46.7">_#TXD</text>
<text x="139.4" y="43.9">C10</text>
<text x="139.4" y="47.4">0.1u</text>
<text x="148.8" y="44.3">5</text>
<text x="153.1" y="45.9">VCC</text>
<text x="25.4" y="48.2">TXD</text>
<text x="47.3" y="50.9">100</text>
<text x="148.8" y="49.3">3</text>
<text x="153.1" y="50.9">GND</text>
<text x="94.6" y="55.9">SN74LVC1G14DBV</text>
<text x="134.4" y="59.4">GNDR</text>
<text x="151.8" y="55.9">SN74LVC1G14DBV</text>
<text x="122.2" y="86.7">S3-2</text>
<text x="155.8" y="89.2">VD6</text>
<text x="168.3" y="89.2">VD5</text>
<text x="122.2" y="94.2">S3-1</text>
<text x="155.8" y="92.2">6.8B</text>
<text x="168.3" y="92.2">6.8B</text>
<text x="57.7" y="101.6">1A</text>
<text x="94.6" y="100.5">R17</text>
<text x="176.7" y="99.2">FB5</text>
<text x="92.1" y="105.7">10</text>
<text x="112" y="106.7">R18</text>
<text x="122" y="106.7">R19</text>
<text x="174.2" y="104.2">BLM31P</text>
<text x="194.6" y="102.9">A</text>
<text x="112" y="109.1">240</text>
<text x="122" y="109.1">240</text>
<text x="60.2" y="116.6">1#B</text>
<text x="94.6" y="115.4">R20</text>
<text x="174.2" y="119.1">BLM31P</text>
<text x="176.7" y="114.1">FB6</text>
<text x="194.6" y="117.9">#B</text>
<text x="64.7" y="124.1">S4-1</text>
<text x="72.2" y="124.1">S4-2</text>
<text x="92.1" y="120.6">10</text>
<text x="155.8" y="126.6">VD8</text>
<text x="155.8" y="129.6">6.8B</text>
<text x="168.3" y="126.6">VD7</text>
<text x="168.3" y="129.6">6.8B</text>
<text x="94.6" y="137.8">R21</text>
<text x="176.7" y="136.5">FB7</text>
<text x="57.7" y="139">1#Z</text>
<text x="92.1" y="143">10</text>
<text x="174.2" y="141.5">BLM31P</text>
<text x="194.6" y="140.3">#Z</text>
<text x="57.7" y="153.9">1Y</text>
<text x="94.6" y="152.7">R22</text>
<text x="176.7" y="151.5">FB8</text>
<text x="194.6" y="155.2">Y</text>
<text x="92.1" y="157.9">10</text>
<text x="174.2" y="156.5">BLM31P</text>
<text x="154.3" y="163.9">R23</text>
<text x="154.3" y="166.4">470</text>
<text x="166.8" y="163.9">R24</text>
<text x="166.8" y="166.4">470</text>
<text x="42.8" y="173.6">_RXD</text>
<text x="89.1" y="173.8">4</text>
<text x="117" y="171.4">DD4</text>
<text x="123.7" y="173.8">18</text>
<text x="134.9" y="173.8">1A</text>
<text x="42.8" y="178.6">_#TXD</text>
<text x="89.1" y="178.8">5</text>
<text x="93.3" y="175.3">RXD</text>
<text x="119.2" y="175.3">A</text>
<text x="123.7" y="178.8">17</text>
<text x="134.9" y="178.8">1#B</text>
<text x="89.1" y="183.7">6</text>
<text x="93.3" y="180.3">RE</text>
<text x="93.3" y="185.3">DE</text>
<text x="119.2" y="180.3">B</text>
<text x="119.3" y="185.3">Z</text>
<text x="123.7" y="183.7">15</text>
<text x="134.9" y="183.8">1#Z</text>
<text x="37.1" y="190.8">+5BR</text>
<text x="89.1" y="188.7">7</text>
<text x="93.3" y="190.3">TXD</text>
<text x="119.2" y="190.3">Y</text>
<text x="123.7" y="188.7">13</text>
<text x="134.9" y="188.8">1Y</text>
<text x="23.4" y="197.5">+5BR</text>
<text x="89.1" y="196.2">2</text>
<text x="93.3" y="197.7">VCC#0</text>
<text x="113.5" y="197.7">VISOin</text>
<text x="123.7" y="196.2">19</text>
<text x="189.7" y="197.5">VISO</text>
<text x="89.1" y="198.7">8</text>
<text x="93.3" y="200.2">VCC#1</text>
<text x="112.1" y="202.7">VISOout</text>
<text x="123.7" y="201.2">12</text>
<text x="42.3" y="205.2">C11</text>
<text x="42.3" y="209.2">10.0u</text>
<text x="52.3" y="205.7">C12</text>
<text x="52.3" y="209.2">0.1u</text>
<text x="62.2" y="205.7">C13</text>
<text x="62.2" y="209.2">0.1u</text>
<text x="72.2" y="205.7">C14</text>
<text x="72.2" y="209.2">0.01u</text>
<text x="89.1" y="208.6">3</text>
<text x="89.1" y="206.1">1</text>
<text x="93.3" y="207.7">GND1#0</text>
<text x="111.8" y="207.7">GND2#0</text>
<text x="123.7" y="206.1">11</text>
<text x="123.7" y="208.6">14</text>
<text x="144.4" y="205.7">C15</text>
<text x="144.4" y="209.2">0.1u</text>
<text x="154.3" y="205.2">C16</text>
<text x="154.3" y="209.2">10.0u</text>
<text x="169.2" y="205.7">C17</text>
<text x="169.2" y="209.2">0.01u</text>
<text x="181.7" y="205.7">C18</text>
<text x="181.7" y="209.2">0.1u</text>
<text x="23.4" y="214.9">GNDR</text>
<text x="87.8" y="213.6">10</text>
<text x="89.1" y="211.1">9</text>
<text x="93.3" y="210.2">GND1#1</text>
<text x="93.3" y="215.2">GND1#3</text>
<text x="93.3" y="212.7">GND1#2</text>
<text x="111.8" y="210.2">GND2#1</text>
<text x="111.8" y="212.7">GND2#2</text>
<text x="111.8" y="215.2">GND2#3</text>
<text x="123.7" y="211.1">16</text>
<text x="123.7" y="213.6">20</text>
<text x="189.7" y="214.9">GND2</text>
<text x="102.1" y="218.7">ADM2587</text>
<text x="37.3" y="223.6">GNDR</text>
</g>
</svg>
